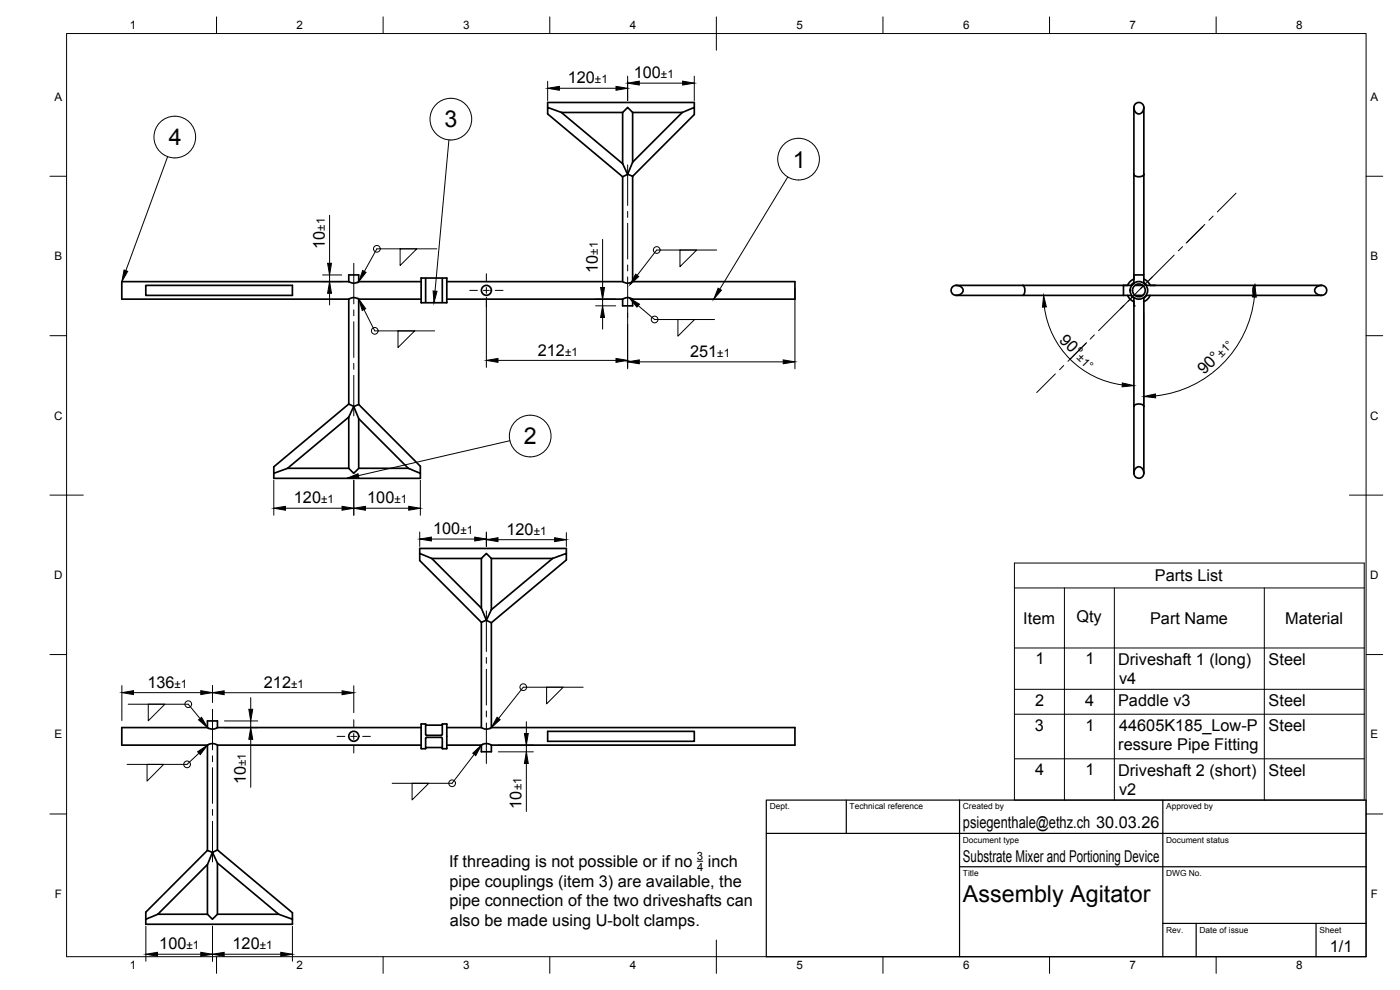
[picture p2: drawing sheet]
<svg xmlns="http://www.w3.org/2000/svg" width="420mm" height="297mm" viewBox="0 0 420 297" stroke-linecap="round" stroke-linejoin="round" font-family="sans-serif">
<g fill="none" stroke="#000" stroke-width=".51">
<path d="M164.4 32.2v-1.5h44v1.5M168.5 33.7l-4.1-1.5v2l22.5 18.8M168.5 33.7l18.4 15.4M168.5 33.7h18.4M186.9 33.7l1.5-1.5 1.5 1.5M186.9 33.7v15.4M189.9 33.7v14.9M189.9 33.7h14.8M204.7 33.7l3.7-1.5v2.2l-18.5 18.5M204.7 33.7l-14.8 14.9M340.3 32.2a1.49 1.49 0 0 0 .7 1.7 1.49 1.49 0 0 0 1.8-.3l.5-1.4M340.3 32.2a1.49 1.49 0 0 1 1.5-1.5 1.49 1.49 0 0 1 1.5 1.5"/>
<path d="M340.3 32.2v52.8M343.3 32.2v20.1M186.9 49.1l1.4 3.2-1.4 .7M186.9 53v31.5M188.3 52.3h.1M189.9 48.6l-1.5 3.7 1.5 .6M189.9 52.9v31.6M340.3 52.3h.1M340.3 52.3a1.94 1.94 0 0 0 3 0M343.3 52.3h.1M343.3 52.3v30.2h-3M43.8 85.6h44v3h-44z"/>
<path d="M104.7 84.5a2.62 2.62 0 0 0 3 0M104.7 89.8a2.62 2.62 0 0 1 3 0M104.7 84.5h-68.1v5.3h68.1M104.7 84.5v-2h3v2M104.7 89.8v31.4M107.7 89.8h18.7M107.7 84.5h18.7M107.7 89.8v31.6M126.4 83.4h7.7v7.4h-7.7M126.5 83.4v7.4M127.7 83.6v7.1M132.7 83.6v7.1"/>
<path d="M134.1 84.5h52.8a2.66 2.66 0 0 0 3 0h48.7v5.3h-48.7M134.1 89.8h52.8M186.9 89.8a2.66 2.66 0 0 1 3 0M186.9 89.8v2h3v-2M286.9 88.6h50.3M286.9 85.6h52.7M286.9 85.6a1.56 1.56 0 0 1 1.7 .5 1.56 1.56 0 0 1 .2 1.8l-.8 .5-1.1 .2M286.9 85.6a1.49 1.49 0 0 0-1.5 1.5 1.49 1.49 0 0 0 1.5 1.5M306.9 85.6a2.1 2.1 0 0 1 0 3M337.2 85.6v3M337.2 88.6h2.4M338.4 88.6l.8 1.1 1.1 .8"/>
<path d="M339.5 88.6l.8 .8M339.9 85.3l.4-.4-.6 .6zM340.2 85l-.5 .5M340.3 83.7l-1.1 .8-.8 1.1M340.3 84.8l-.8 .8M340.3 89.3v52.7M340.6 88.6h2.4M340.6 85.6h2.4M343.3 82.5v2.5l.2 .2M343.3 89.3v52.7M343.3 84.8l.8 .8M343.3 83.7l1.1 .8 .8 1.1"/>
<path d="M344 88.6h52.7M344 85.6h52.7M344.1 88.6l-.8 .8M345.2 88.6l-.8 1.1-1.1 .8M376.7 85.6a2.1 2.1 0 0 0 0 3M396.7 85.6a1.56 1.56 0 0 0-1.7 .5 1.56 1.56 0 0 0-.2 1.8l.8 .5 1.1 .2M396.7 85.6a1.49 1.49 0 0 1 1.5 1.5 1.49 1.49 0 0 1-1.5 1.5M104.7 121.2l1.4 .7M104.7 121.2l-22.5 18.9v1.9l4.1-1.5M104.7 125.1l-18.4 15.4M104.7 125.1v15.4M106.1 121.9l-1.4 3.2"/>
<path d="M106.1 121.9h.1M107.7 121.4l-1.5 .6 1.5 3.6M107.7 121.4l18.5 18.5v2.1l-3.7-1.5M107.7 125.6l14.8 14.9M107.7 125.6v14.9M340.3 121.9a1.94 1.94 0 0 1 3 0M340.3 121.9h.1M343.3 121.9h.1M82.2 142v1.5h44v-1.5M86.3 140.5h18.4M104.7 140.5l1.5 1.5 1.5-1.5M107.7 140.5h14.8"/>
<path d="M340.3 142a1.49 1.49 0 0 1 .7-1.7 1.49 1.49 0 0 1 1.8 .3l.5 1.4M340.3 142a1.49 1.49 0 0 0 1.5 1.5 1.49 1.49 0 0 0 1.5-1.5M126 166.1v-1.5h44v1.5M129.6 167.6l-3.6-1.5v2.1l18.5 18.5M129.6 167.6l14.9 14.9M129.6 167.6h14.9M144.5 167.6l1.5-1.5 1.5 1.5M144.5 167.6v14.9M147.5 167.6v15.3M147.5 167.6h18.3M165.8 167.6l4.2-1.5v1.9l-22.5 18.8M165.8 167.6l-18.3 15.3"/>
<path d="M144.5 182.5l1.5 3.6-1.5 .6M144.5 186.7v31.6M146 186.1l1.5 .7M146 186.1h.1M147.5 182.9l-1.5 3.2M147.5 186.8v31.5M62.3 218.3a2.66 2.66 0 0 0 3 0M62.3 218.3h-25.7v5.3h25.7M62.3 218.3v-2h3v2M65.3 218.3h61.1M126.4 217.2h1.3v3.1l.4 .3h4.4l.2-.3 .1-3.1 1.3 .1v7.3h-1.3l-.1-3.1-.2-.2-4.4-.1-.4 .3v3.1h-1.3M126.5 217.2v7.4"/>
<path d="M127.8 217.4l.1 .2h4.7l.1-.2M134.1 218.3h10.4a2.66 2.66 0 0 0 3 0h91.1v5.3h-91.1M164.4 219.4h44v3h-44zM62.3 223.6a2.66 2.66 0 0 1 3 0M62.3 223.6v31.6M65.3 223.6h61.1M65.3 223.6v31.4M132.7 224.4l-.1-.1-4.8 .1M134.1 223.6h10.4M144.5 223.6a2.66 2.66 0 0 1 3 0M144.5 223.6v2h3v-2M62.3 255.2l1.5 .6-1.5 3.6"/>
<path d="M62.3 255.2l-18.5 18.5v2.1l3.6-1.5M62.3 259.4l-14.9 14.9M62.3 259.4v14.9M63.8 255.7h.1M65.3 255l-1.5 .7 1.5 3.2M65.3 255l22.5 18.9v1.9l-4.2-1.5M65.3 258.9l18.3 15.4M65.3 258.9v15.4M43.8 275.8v1.5h44v-1.5M47.4 274.3h14.9M62.3 274.3l1.5 1.5 1.5-1.5M65.3 274.3h18.3"/>
<circle cx="146" cy="87.1" r="1.49"/>
<circle cx="341.8" cy="87.1" r="1.92"/>
<circle cx="341.8" cy="87.1" r="2.64"/>
<circle cx="106.2" cy="220.9" r="1.49"/>
</g>
<g fill="#000">
<circle cx="340.3" cy="91.8" r=".25"/>
<circle cx="346.4" cy="85.6" r=".25"/>
</g>
<g fill="none" stroke="#000" stroke-width=".3">
<path d="M20 10.1h390v276.9h-390zM65 5.1v5M115 5.1v5M165 5.1v5M215 5.1v10M265 5.1v5M315 5.1v5M365 5.1v5M164.4 24.4v5.8M167.9 26.5h17M188.4 22.8v7.4M191.9 24.9h13"/>
<path d="M208.4 22.8v7.4M15 52.9h5M50.3 47l-12.5 34.2M134.7 42l-4.1 45.4M188.4 49.5v12.1M236.4 53.1l-20.4 33.7M370.9 58l-5.5 5.6M410 52.9h5M98.9 64.6v14.4M106.2 79v12.2M120.1 74.7h5l-5 5zM131.1 74.7h-18l-3.8 6.7"/>
<path d="M180.8 71.8v14.5M188.4 63.4v1.8M188.4 67v10.7M188.4 79.5v1.8M204.1 75h5l-5 5zM215.1 75h-18l-5.9 7.6M352.4 76.5l-22.7 22.7M354.9 74l-1.3 1.3M361.6 67.4l-5.6 5.5M364.1 64.8l-1.3 1.3M96.8 84.5h5.8M96.8 82.5h5.8"/>
<path d="M98.9 82.5v2M98.9 88v3.5M106.2 93v1.7M106.2 96.5v10.8M109.2 92.9l3.3 6.4h18M119.4 99.3h5.1l-5.1 5zM141 87.1h2.3M145.1 87.1h1.8M146 82.1v2.3M146 86.2v1.8M146 89.2v21M148.6 87.1h2.4"/>
<path d="M178.8 91.8h6M178.8 89.8h6M180.8 89.8v2M180.8 95.3v3.4M188.4 83.1v27.6M191.5 91.7l4.9 4.2h18M203.5 95.9h4.9l-4.9 5zM238.6 86.6v24.1M313.4 92.1a27.1 27.1 0 0 0 23.4 23.4M339.8 89.1l-1.3 1.3M343.3 93.9v27.2M376.5 89.1a33.3 33.3 0 0 1-29.7 29.7"/>
<path d="M15 100.7h5M106.2 109v1.8M106.2 112.6v12.2M149.5 108.1h35.4M191.9 108.6h43.2M316.7 112.2l-5.6 5.6M319.2 109.7l-1.2 1.2M326.1 102.8l-5.6 5.6M328.4 100.5l-1.2 1.3M410 100.7h5M153 132.2l-45.4 10.5M15 148.6h10"/>
<path d="M82.2 144.1v10.5M85.7 152.5h17M106.2 144.1v10.5M109.7 152.5h13M126 159.6v4.4M126.2 144.1v10.5M146 159.6v4.4M170 159.8v4.2M405 148.6h10M129.5 161.7h13M149.5 161.9h17M304.4 168.9h105v71.2h-105z"/>
<path d="M304.4 176.4h105M319.4 176.4v63.7M334.4 176.4v63.7M379.4 176.4v63.7M15 196.4h5M146 183.3v12.2M146 197.3v1.7M304.4 194.4h105M410 196.4h5M36.6 205.7v10.5M38.5 211.3h18l3.5 4.3M40.1 207.8h20.2"/>
<path d="M44.5 211.3h5l-5 5zM63.8 205.7v5M63.8 212.8v12.2M67.3 207.8h35.4M67.4 216.3h10M67.4 218.3h10M75.2 209.3v3.5M75.2 216.3v2M106.2 205.7v8.1M106.2 215.9v2.4M146 200.8v10.7M146 213.3v1.8"/>
<path d="M146 216.9v12.2M158 216.6v3.5M164 206.2h5l-5 5zM175 206.2h-18l-7.4 9.4M304.4 206.8h105M304.4 214.3h105M44.1 229.3h5l-5 5.1zM59.7 226l-3.6 3.3h-18M63.8 226.8v1.8M63.8 230.3v10.8M75.2 221.8v14.4M101.2 220.9h2.3"/>
<path d="M105.3 220.9h1.8M106.2 220.1v1.7M106.2 223.6v2.3M108.8 220.9h2.4M123.7 235h5l-5 5zM142.3 226.3l-6.6 8.7h-18M149.6 223.6h10.5M149.6 225.6h10.5M158 223.6v2M158 229.1v14.4M304.4 227.7h105M15 244.2h5"/>
<path d="M63.8 242.9v1.7M63.8 246.4v12.2M209.2 258.4h1.7M410 244.2h5M43.8 277.9v10.5M63.8 277.9v10.5M87.8 277.9v10.5M47.3 286.3h13M65 287v5M67.3 286.3h17M115 287v5M165 287v5"/>
<path d="M215 282.1v9.9M265 287v5M315 287v5M365 287v5"/>
<circle cx="135.3" cy="35.7" r="6.3"/>
<circle cx="52.5" cy="41.1" r="6.3"/>
<circle cx="239.7" cy="47.7" r="6.3"/>
<circle cx="113.1" cy="74.7" r="1.01"/>
<circle cx="197.1" cy="75" r="1.01"/>
<circle cx="112.5" cy="99.3" r="1.01"/>
<circle cx="196.5" cy="95.9" r="1.01"/>
<circle cx="159.1" cy="130.8" r="6.3"/>
<circle cx="56.5" cy="211.3" r="1.01"/>
<circle cx="157" cy="206.2" r="1.01"/>
<circle cx="56.1" cy="229.3" r="1.01"/>
<circle cx="135.7" cy="235" r="1.01"/>
</g>
<path d="M230 240.1h180v46.9h-180zM230 250h180M254 240.1v9.9M288 240.1v46.9M349 240.1v46.9M288 260.1h122M349 277.1h61M359 277.1v9.9M395 277.1v9.9" fill="none" stroke="#000" stroke-width=".36"/>
<g fill="#000" stroke="#000" stroke-width=".3">
<path d="M164.4 26.5l3.5-.6v1.2zM184.9 25.9l3.5 .6-3.5 .6zM188.4 24.9l3.5-.6v1.2zM204.9 24.3l3.5 .6-3.5 .6zM98.3 79h1.2l-.6 3.5zM37.2 81l1.1 .4-1.7 3.1zM98.9 84.5l.6 3.5h-1.2zM107.7 89.8l2 2.8-1 .5zM108.8 81.2l1.1 .5-2.2 2.8zM130 87.3l1.1 .1-.9 3.4zM180.8 91.8l.6 3.5h-1.1zM180.3 86.3h1.1l-.6 3.5z"/>
<path d="M188.9 89.4l3 1.9-.7 .8zM190.8 82.3l.9 .7-2.6 2.4zM215.5 86.5l1 .6-2.3 2.7zM313.2 88.6l.8 3.5-1.1 .1zM376.6 85.6l.4 3.6-1.1-.1zM146 108.1l3.5-.5v1.1zM184.9 107.6l3.5 .5-3.5 .6zM188.4 108.6l3.5-.6v1.1zM235.1 108l3.5 .6-3.5 .5zM336.8 114.9l3.5 .8-3.5 .4zM343.3 119l3.5-.8v1.2zM82.2 152.5l3.5-.6v1.2z"/>
<path d="M102.7 151.9l3.5 .6-3.5 .6zM104.2 143.5l3.2-1.4 .3 1.2zM106.2 152.5l3.5-.6v1.2zM122.7 151.9l3.5 .6-3.5 .6zM126 161.7l3.5-.6v1.2zM142.5 161.1l3.5 .6-3.5 .6zM146 161.9l3.5-.6v1.2zM166.5 161.3l3.5 .6-3.5 .6zM36.6 207.8l3.5-.6v1.2zM60.3 207.2l3.5 .6-3.5 .6zM59.6 216l.9-.8 1.8 3.1zM63.8 207.8l3.5-.5v1.1z"/>
<path d="M74.7 212.8h1.1l-.6 3.5zM102.7 207.3l3.5 .5-3.5 .6zM149.2 215.2l.9 .7-2.6 2.4zM59.3 225.6l3-2-2.2 2.8zM75.2 218.3l.6 3.5h-1.1zM141.9 226l2.6-2.4-1.7 3.1zM157.4 220.1h1.1l-.5 3.5zM158 225.6l.5 3.5h-1.1zM43.8 286.3l3.5-.6v1.2zM60.3 285.7l3.5 .6-3.5 .6zM63.8 286.3l3.5-.6v1.2zM84.3 285.7l3.5 .6-3.5 .6z"/>
</g>
<g font-size="7">
<text x="133.4" y="38.2">3</text>
<text x="50.6" y="43.6">4</text>
<text x="238" y="50.3">1</text>
<text x="157.2" y="133.4">2</text>
<text x="289" y="270.6">Assembly Agitator</text>
</g>
<g font-size="4.9">
<text x="190.2" y="23.5">100</text>
<text x="170.4" y="25">120</text>
<text x="97.5" y="74.6" transform="rotate(-90 97.5 74.6)">10</text>
<text x="179.4" y="81.9" transform="rotate(-90 179.4 81.9)">10</text>
<text x="161.4" y="106.7">212</text>
<text x="207.1" y="107.1">251</text>
<text x="317.7" y="102.3" transform="rotate(45 317.7 102.3)">90°</text>
<text x="361.4" y="112.6" transform="rotate(-45 361.4 112.6)">90°</text>
<text x="88.2" y="151">120</text>
<text x="110.2" y="151">100</text>
<text x="130" y="160.3">100</text>
<text x="152" y="160.5">120</text>
<text x="346.6" y="174.4">Parts List</text>
<text x="307.1" y="187.1">Item</text>
<text x="323" y="186.7">Qty</text>
<text x="345.2" y="187.1">Part Name</text>
<text x="385.7" y="187.1">Material</text>
<text x="310.8" y="199.4">1</text>
<text x="325.8" y="199.4">1</text>
<text x="335.6" y="199.5">Driveshaft 1 (long)</text>
<text x="380.7" y="199.5">Steel</text>
<text x="44.2" y="206.4">136</text>
<text x="79.2" y="206.4">212</text>
<text x="335.9" y="205.3">v4</text>
<text x="310.6" y="211.7">2</text>
<text x="325.7" y="211.7">4</text>
<text x="335.6" y="211.8">Paddle v3</text>
<text x="380.7" y="211.9">Steel</text>
<text x="310.6" y="219.2">3</text>
<text x="325.8" y="219.2">1</text>
<text x="335.9" y="219.3">44605K185_Low-P</text>
<text x="380.7" y="219.4">Steel</text>
<text x="335.6" y="225.1">ressure Pipe Fitting</text>
<text x="310.7" y="232.6">4</text>
<text x="325.8" y="232.6">1</text>
<text x="335.6" y="232.7">Driveshaft 2 (short)</text>
<text x="380.7" y="232.7">Steel</text>
<text x="73.8" y="235.4" transform="rotate(-90 73.8 235.4)">10</text>
<text x="335.9" y="238.6">v2</text>
<text x="156.5" y="242.6" transform="rotate(-90 156.5 242.6)">10</text>
<text x="289" y="248.5">psiegenthale@ethz.ch 30.03.26</text>
<text x="134.8" y="260.1">If threading is not possible or if no</text>
<text x="212.5" y="260.1">inch</text>
<text x="289" y="258.6">Substrate Mixer and Portioning Device</text>
<text x="134.9" y="266">pipe couplings (item 3) are available, the</text>
<text x="134.9" y="271.9">pipe connection of the two driveshafts can</text>
<text x="135" y="277.7">also be made using U-bolt clamps.</text>
<text x="47.8" y="284.8">100</text>
<text x="69.8" y="284.8">120</text>
<text x="399.1" y="285.7">1/1</text>
</g>
<g font-size="3.5">
<text x="39" y="8.8">1</text>
<text x="89" y="8.8">2</text>
<text x="139" y="8.8">3</text>
<text x="189" y="8.8">4</text>
<text x="239" y="8.8">5</text>
<text x="289" y="8.8">6</text>
<text x="339" y="8.8">7</text>
<text x="389" y="8.8">8</text>
<text x="198.4" y="23.5">±1</text>
<text x="178.6" y="25">±1</text>
<text x="16.3" y="30.2">A</text>
<text x="411.3" y="30.2">A</text>
<text x="97.5" y="69.2" transform="rotate(-90 97.5 69.2)">±1</text>
<text x="179.4" y="76.5" transform="rotate(-90 179.4 76.5)">±1</text>
<text x="16.3" y="78">B</text>
<text x="411.3" y="78">B</text>
<text x="169.6" y="106.7">±1</text>
<text x="215.3" y="107.1">±1</text>
<text x="322.9" y="107.5" transform="rotate(45 322.9 107.5)">±1°</text>
<text x="366.6" y="107.4" transform="rotate(-45 366.6 107.4)">±1°</text>
<text x="16.2" y="125.9">C</text>
<text x="411.2" y="125.9">C</text>
<text x="96.4" y="151">±1</text>
<text x="118.4" y="151">±1</text>
<text x="138.2" y="160.3">±1</text>
<text x="160.2" y="160.5">±1</text>
<text x="16.2" y="173.7">D</text>
<text x="411.2" y="173.7">D</text>
<text x="52.4" y="206.4">±1</text>
<text x="87.4" y="206.4">±1</text>
<text x="16.3" y="221.6">E</text>
<text x="411.3" y="221.6">E</text>
<text x="73.8" y="229.9" transform="rotate(-90 73.8 229.9)">±1</text>
<text x="156.5" y="237.2" transform="rotate(-90 156.5 237.2)">±1</text>
<text x="16.4" y="269.4">F</text>
<text x="411.4" y="269.4">F</text>
<text x="56" y="284.8">±1</text>
<text x="78" y="284.8">±1</text>
<text x="39" y="290.8">1</text>
<text x="89" y="290.8">2</text>
<text x="139" y="290.8">3</text>
<text x="189" y="290.8">4</text>
<text x="239" y="290.8">5</text>
<text x="289" y="290.8">6</text>
<text x="339" y="290.8">7</text>
<text x="389" y="290.8">8</text>
</g>
<g font-size="3.4">
<text x="209.1" y="258">3</text>
<text x="209.2" y="261.3">4</text>
</g>
<g font-size="2.5">
<text x="231" y="242.9">Dept.</text>
<text x="255" y="242.9">Technical reference</text>
<text x="289" y="242.9">Created by</text>
<text x="350" y="242.9">Approved by</text>
<text x="289" y="252.8">Document type</text>
<text x="350" y="252.8">Document status</text>
<text x="289" y="262.9">Title</text>
<text x="350" y="262.9">DWG No.</text>
<text x="350" y="279.9">Rev.</text>
<text x="360" y="279.9">Date of issue</text>
<text x="396" y="279.9">Sheet</text>
</g>
</svg>
